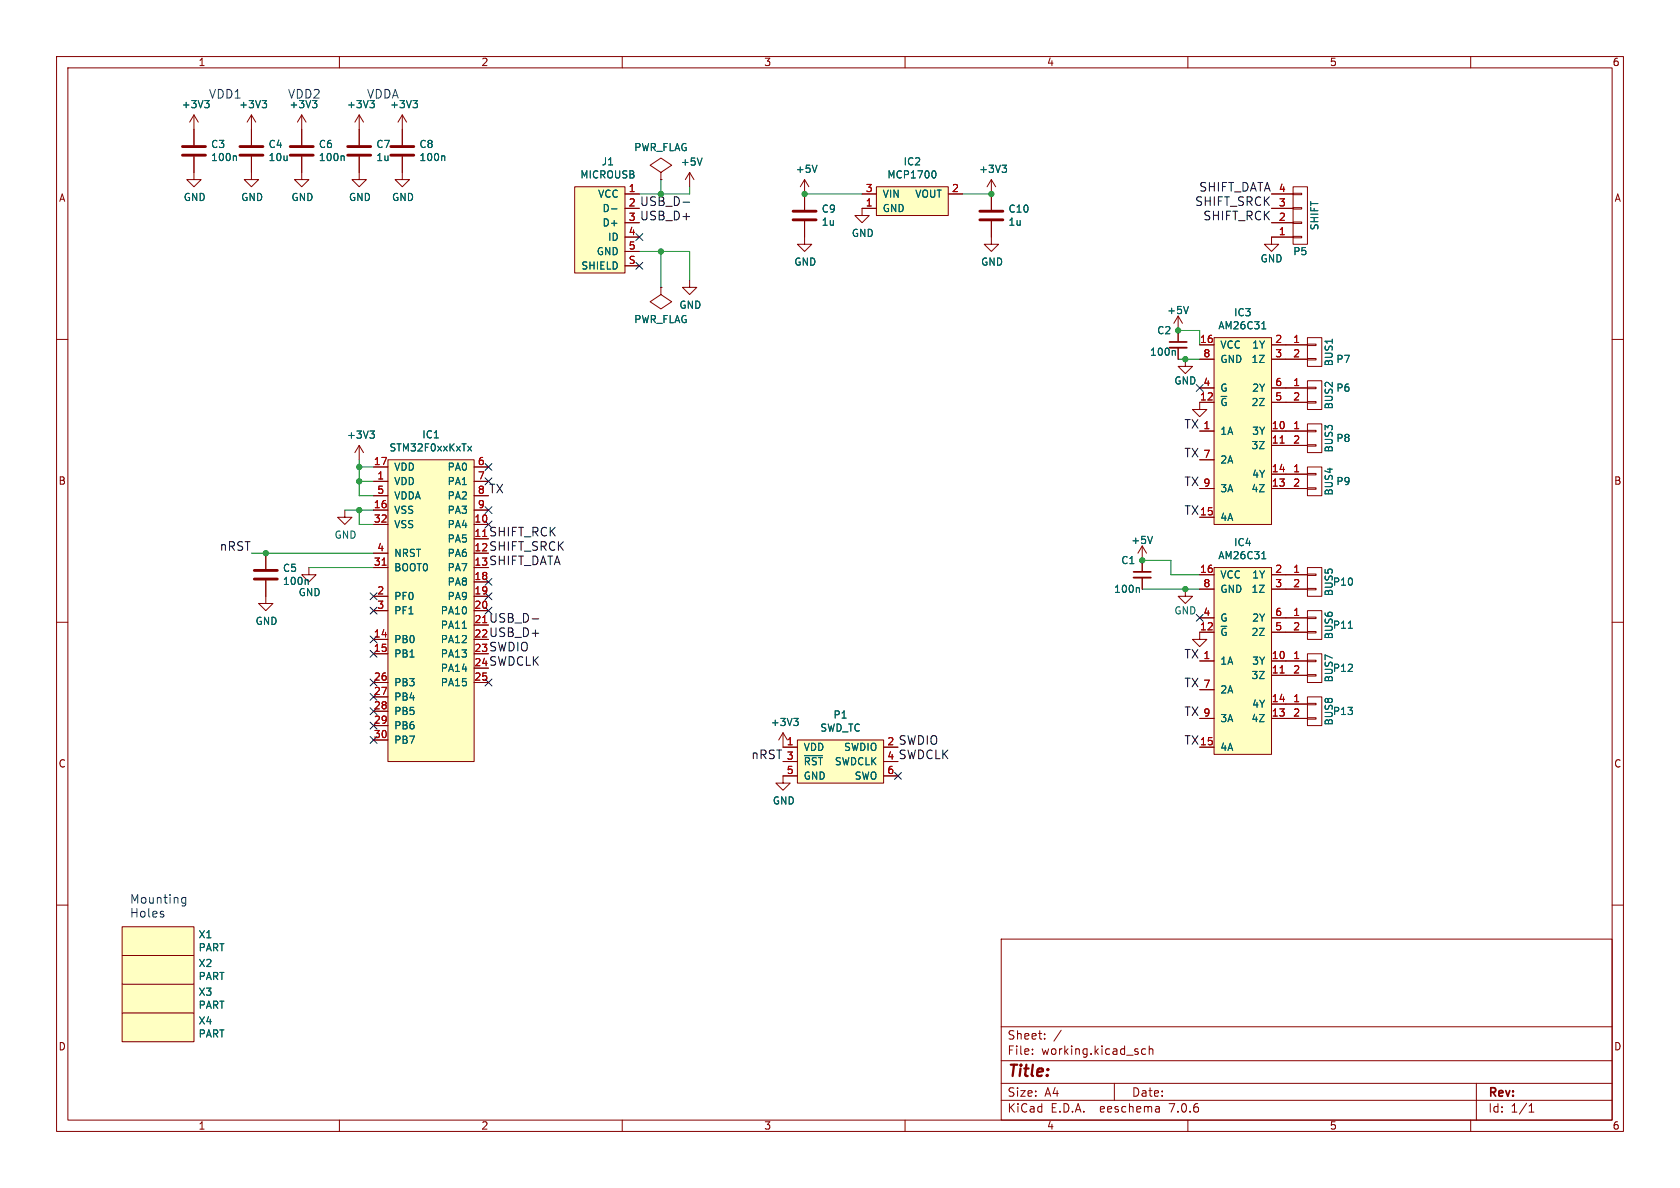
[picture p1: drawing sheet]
<svg xmlns="http://www.w3.org/2000/svg" width="297mm" height="210mm" viewBox="0 0 297 210" stroke-linecap="round" stroke-linejoin="round" font-family="sans-serif">
<g fill="none" stroke="#840000" stroke-width=".18">
<path d="M10 10h277v190h-277zM12 12h273v186h-273zM60 10v2M110 10v2M160 10v2M210 10v2M260 10v2M34.3 27.7v4.1h1.3l-1.3 1.2-1.3-1.2h1.3M34.3 20.3v5.4M34.3 20.3l-.8 1.3M34.3 20.3l.8 1.3M44.4 27.7v4.1h1.3l-1.3 1.2-1.2-1.2h1.2"/>
<path d="M44.4 20.3l-.7 1.3M44.4 20.3v5.4M44.4 20.3l.8 1.3M53.3 27.7v4.1h1.3l-1.3 1.2-1.2-1.2h1.2M53.3 20.3v5.4M53.3 20.3l-.7 1.3M53.3 20.3l.8 1.3M63.5 27.7v4.1h1.3l-1.3 1.2-1.3-1.2h1.3M63.5 20.3v5.4M63.5 20.3l-.8 1.3M63.5 20.3l.8 1.3M71.1 27.7v4.1h1.3l-1.3 1.2-1.3-1.2h1.3"/>
<path d="M71.1 20.3v5.4M71.1 20.3l-.7 1.3M71.1 20.3l.8 1.3M101.6 33h8.9v15.3h-8.9zM110.5 36.8h2.5M110.5 34.3h2.5M110.5 39.4h2.5M116.8 30.5l1.9-1.3-1.9-1.3-1.9 1.3 1.9 1.3v1.3M116.8 31.8h.1M121.9 30.5l-.7 1.3M121.9 30.5v2.5M121.9 30.5l.8 1.3"/>
<path d="M142.2 39.1v4.1h1.3l-1.3 1.3-1.2-1.3h1.2M142.2 31.8v5.3M142.2 31.8l-.7 1.2M142.2 31.8l.8 1.2M152.4 34.3h2.5M154.9 33h12.7v5.1h-12.7zM154.9 36.8h-2.5v1.3h1.3l-1.3 1.3-1.3-1.3h1.3M167.6 34.3h2.6M175.3 39.1v4.1h1.2l-1.2 1.3-1.3-1.3h1.3M175.3 31.8v5.3M175.3 31.8l-.8 1.2M175.3 31.8l.7 1.2"/>
<path d="M224.8 36.8h3.8M224.8 34.3h3.8M224.8 39.4h3.8M228.6 34.2h1.5v.2h-1.5zM228.6 36.7h1.5v.3h-1.5zM228.6 39.2h1.5v.3h-1.5zM228.6 33h2.5v10.2h-2.5zM10 60h2M110.5 41.9h2.5M110.5 44.5h2.5M110.5 47h2.5M116.8 50.8v1.3l1.9 1.2-1.9 1.3-1.9-1.3 1.9-1.2"/>
<path d="M116.8 50.8h.1M121.9 49.5v1.3h1.3l-1.3 1.3-1.3-1.3h1.3M208.3 55.9v4.4M208.3 55.9l-.8 1.3M208.3 55.9l.7 1.3M214.6 59.7h10.2v33h-10.2zM228.6 41.8h1.5v.2h-1.5zM228.6 41.9h-3.8v1.3h1.3l-1.3 1.3-1.3-1.3h1.3M231.1 59.7h2.6v5.1h-2.6zM285 60h2M63.5 78.7l-.8 1.3M63.5 78.7v2.6"/>
<path d="M63.5 78.7l.8 1.3M208.3 61.5v2M209.5 63.5v1.3h1.3l-1.3 1.2-1.2-1.2h1.2M212.1 76.2h2.5M212.1 61h2.5M212.1 63.5h2.5M212.1 68.6h2.5M214.6 71.1h-2.5v1.3h1.3l-1.3 1.3-1.3-1.3h1.3M224.8 76.2h6.3M224.8 78.7h6.3M224.8 71.1h6.3M224.8 61h6.3"/>
<path d="M224.8 63.5h6.3M224.8 68.6h6.3M231.1 78.6h1.6v.3h-1.6zM231.1 76.1h1.6v.2h-1.6zM231.1 74.9h2.6v5.1h-2.6zM231.1 63.4h1.6v.2h-1.6zM231.1 60.8h1.6v.3h-1.6zM231.1 71h1.6v.2h-1.6zM231.1 68.5h1.6v.2h-1.6zM231.1 67.3h2.6v5.1h-2.6zM47 97.8v2.8M61 90.2v1.2h1.2l-1.2 1.3-1.3-1.3h1.3"/>
<path d="M66 85.1h2.6M66 92.7h2.6M66 97.8h2.6M66 90.2h2.6M66 82.6h2.6M66 87.6h2.6M68.6 81.3h15.2v53.3h-15.2zM83.8 85.1h2.6M83.8 92.7h2.6M83.8 95.3h2.6M83.8 97.8h2.6M83.8 90.2h2.6"/>
<path d="M83.8 82.6h2.6M83.8 87.6h2.6M201.9 96.5l-.7 1.3M201.9 96.5v4.5M201.9 96.5l.8 1.3M212.1 86.4h2.5M212.1 91.4h2.5M212.1 81.3h2.5M224.8 83.8h6.3M224.8 86.4h6.3M231.1 86.2h1.6v.3h-1.6zM231.1 83.7h1.6v.2h-1.6z"/>
<path d="M231.1 82.6h2.6v5h-2.6zM10 110h2M47 102.6v4.1h1.3l-1.3 1.3-1.3-1.3h1.3M54.6 100.3v1.3h1.3l-1.3 1.3-1.3-1.3h1.3M66 100.3h2.6M66 113h2.6M66 115.6h2.6M66 105.4h2.6M66 108h2.6M83.8 100.3h2.6M83.8 113h2.6M83.8 115.6h2.6"/>
<path d="M83.8 102.9h2.6M83.8 105.4h2.6M83.8 108h2.6M83.8 110.5h2.6M83.8 118.1h2.6M201.9 102.1v2M209.5 104.1v1.3h1.3l-1.3 1.3-1.2-1.3h1.2M212.1 109.2h2.5M212.1 116.8h2.5M212.1 101.6h2.5M212.1 104.1h2.5M214.6 100.3h10.2v33.1h-10.2z"/>
<path d="M214.6 111.8h-2.5v1.2h1.3l-1.3 1.3-1.3-1.3h1.3M224.8 109.2h6.3M224.8 111.8h6.3M224.8 116.8h6.3M224.8 119.4h6.3M224.8 101.6h6.3M224.8 104.1h6.3M231.1 111.6h1.6v.3h-1.6zM231.1 109.1h1.6v.2h-1.6zM231.1 108h2.6v5h-2.6zM231.1 119.3h1.6v.2h-1.6zM231.1 116.7h1.6v.3h-1.6z"/>
<path d="M231.1 115.6h2.6v5.1h-2.6zM231.1 104h1.6v.3h-1.6zM231.1 101.5h1.6v.2h-1.6zM231.1 100.3h2.6v5.1h-2.6zM285 110h2M66 120.7h2.6M66 123.2h2.6M66 125.7h2.6M66 128.3h2.6M66 130.8h2.6M83.8 120.7h2.6M138.4 129.5l-.7 1.3"/>
<path d="M138.4 129.5v2.6h2.6M138.4 129.5l.8 1.3M138.4 134.6h2.6M141 130.8h15.2v7.6h-15.2zM141 137.2h-2.6v1.2h1.3l-1.3 1.3-1.2-1.3h1.2M156.2 132.1h2.5M156.2 134.6h2.5M156.2 137.2h2.5M212.1 132.1h2.5M212.1 127h2.5M212.1 121.9h2.5M224.8 124.5h6.3"/>
<path d="M224.8 127h6.3M231.1 126.9h1.6v.2h-1.6zM231.1 124.3h1.6v.3h-1.6zM231.1 123.2h2.6v5.1h-2.6zM10 160h2M285 160h2M21.6 174h12.7v5.1h-12.7zM21.6 163.8h12.7v5.1h-12.7zM21.6 168.9h12.7v5.1h-12.7zM21.6 179.1h12.7v5.1h-12.7zM177 166h108v32h-108zM60 198v2"/>
<path d="M110 198v2M160 198v2M177 194.5h108M177 191.5h108M177 187.5h108M177 181.5h108M182.5 186.3v.1M182.5 185.5v.1M184.7 183.6v.1M184.7 182.8v.1M187.6 182.1l-1.3 2M197 191.5v3"/>
<path d="M202.5 185.5l-.4-.1-.3 .3v.4l.2 .2h.5M203.2 185.5l.2-.1 .3 .1 .1 .9M203.2 184.9v1.5M204.9 195.7l.1 .9M205 196.5l-.2 .1M205 196h-.2M210 198v2M260 198v2M261 191.5v6.5M270.3 196.6h.9M270.3 195.5l.4-.4v1.5"/>
</g>
<g fill="none" stroke="#006464" stroke-width=".18">
<path d="M36.7 18.3l.3 .2v.3l-.3 .2M46.3 17.8h.8l-.4 .5M46.9 18.3l.2 .2v.3l-.2 .2M55.8 18.3l.2 .2v.3l-.2 .2M65.9 18.3l.3 .2v.3l-.3 .2M73 17.8h.8l-.4 .5M73.6 18.3l.2 .2v.3l-.2 .2M41.6 27.5l.2 .2v.7M60.7 27.5l.1 .2v.7M78.4 27.5l.2 .2v.7M108.1 36.9h1M124.1 27.9l-.4 1.3"/>
<path d="M144.4 29.2l-.4 1.3M165.2 30.2a.79 .79 0 0 1 0 1.3M177.2 29.2h.7l-.4 .5M177.7 29.7l.2 .2v.3l-.2 .3M210.1 54.2l-.4 1.2M223.1 58.1h.7M223.3 57l.1-.1v1.2M65.4 76.2h.8l-.4 .5M65.9 76.7l.3 .2v.3l-.3 .3M82.7 78.9l.7 .8M83.4 78.9l-.7 .8M207.6 62l.2 .1v.7"/>
<path d="M203.7 94.8l-.4 1.3M223.1 98.8h.7M223.3 97.7l.1-.2v1.3M54.3 102.5l.2 .2v.6M81.7 111.1h.8M201.3 103.9l.1 .2v.6M238.4 111.1h.7M140.3 127h.8l-.4 .5M140.9 127.5l.2 .2v.3l-.2 .3M142.2 133.6h3.2"/>
</g>
<g fill="none" stroke="#840000" stroke-width=".51">
<path d="M32.3 27.4h4M32.3 25.9h4M42.4 27.4h4.1M42.4 25.9h4.1M51.3 27.4h4.1M51.3 25.9h4.1M61.5 27.4h4M61.5 25.9h4M69.1 27.4h4.1M69.1 25.9h4.1M140.2 38.9h4.1M140.2 37.3h4.1"/>
<path d="M173.2 38.9h4.1M173.2 37.3h4.1M45 102.4h4M45 100.8h4"/>
</g>
<g fill="#ffffc2" stroke="#ffffc2" stroke-width=".18">
<path d="M154.9 33h12.7v5.1h-12.7z"/>
<path d="M141 130.8h15.2v7.6h-15.2z"/>
<path d="M101.6 33h8.9v15.3h-8.9z"/>
<path d="M214.6 59.7h10.2v33h-10.2z"/>
<path d="M68.6 81.3h15.2v53.3h-15.2z"/>
<path d="M214.6 100.3h10.2v33.1h-10.2z"/>
<path d="M21.6 174h12.7v5.1h-12.7z"/>
<path d="M21.6 163.8h12.7v5.1h-12.7z"/>
<path d="M21.6 168.9h12.7v5.1h-12.7z"/>
<path d="M21.6 179.1h12.7v5.1h-12.7z"/>
</g>
<path d="M206.8 61.5h3M200.4 102.1h3.1" fill="none" stroke="#840000" stroke-width=".33"/>
<path d="M206.8 60.5h3M200.4 101.1h3.1" fill="none" stroke="#840000" stroke-width=".3"/>
<path d="M226.3 78.3h.7M67.6 99.9h.7M85.3 94.8h.8M85.3 110.1h.8M226.3 119h.7" fill="none" stroke="#a90000" stroke-width=".18"/>
<path d="M120.8 35.7h1.1M94.1 109.4h1.1" fill="none" stroke="#0f0f0f" stroke-width=".18"/>
<path d="M32.2 159.5l.2 .2 .4-.1M32.8 158.6v1.3l-.3 .3-.3-.1M32.8 158.7l-.4-.1-.2 .2M28.9 161.7v.3" fill="none" stroke="#0000c2" stroke-width=".18"/>
<g fill="none" stroke="#009600" stroke-width=".18">
<path d="M116.8 31.8v2.5M121.9 33v1.3h-8.9M142.2 34.3h10.2M170.2 34.3h5.1M113 44.5h8.9v5M116.8 44.5v6.3M208.3 58.4h3.8v2.6M208.3 63.5h3.8M44.4 97.8h21.6M61 90.2h5M63.5 81.3v6.3h2.5M63.5 90.2v2.5h2.5"/>
<path d="M63.5 82.6h2.5M63.5 85.1h2.5M201.9 99.1h5.1v2.5h5.1M54.6 100.3h11.4M201.9 104.1h10.2"/>
</g>
<g fill="none" stroke="#000084" stroke-width=".18">
<path d="M112.4 41.3l1.2 1.2M112.4 46.4l1.2 1.2M113.6 41.3l-1.2 1.2M113.6 46.4l-1.2 1.2M211.5 68l1.2 1.2M212.7 68l-1.2 1.2M85.8 89.6l1.2 1.2M85.8 92.1l1.2 1.2M85.8 84.5l1.2 1.2M85.8 81.9l1.2 1.3M87 89.6l-1.2 1.2M87 92.1l-1.2 1.2"/>
<path d="M87 84.5l-1.2 1.2M87 81.9l-1.2 1.3M65.4 104.8l1.2 1.2M65.4 107.3l1.2 1.3M65.4 112.4l1.2 1.2M65.4 115l1.2 1.2M66.6 112.4l-1.2 1.2M66.6 104.8l-1.2 1.2M66.6 107.3l-1.2 1.3M66.6 115l-1.2 1.2M85.8 104.8l1.2 1.2M85.8 107.3l1.2 1.3"/>
<path d="M85.8 102.3l1.2 1.2M87 102.3l-1.2 1.2M87 104.8l-1.2 1.2M87 107.3l-1.2 1.3M211.5 108.6l1.2 1.2M212.7 108.6l-1.2 1.2M65.4 130.2l1.2 1.2M65.4 122.6l1.2 1.2M65.4 127.7l1.2 1.2M65.4 120l1.2 1.3M65.4 125.1l1.2 1.2M66.6 130.2l-1.2 1.2"/>
<path d="M66.6 122.6l-1.2 1.2M66.6 125.1l-1.2 1.2M66.6 127.7l-1.2 1.2M66.6 120l-1.2 1.3M85.8 120l1.2 1.3M87 120l-1.2 1.3M158.1 136.6l1.3 1.2M159.4 136.6l-1.3 1.2"/>
</g>
<g fill="#009600" stroke="#009600" stroke-width=".18">
<circle cx="201.9" cy="99.1" r=".46"/>
<circle cx="209.5" cy="104.1" r=".46"/>
<circle cx="142.2" cy="34.3" r=".46"/>
<circle cx="116.8" cy="44.5" r=".46"/>
<circle cx="116.8" cy="34.3" r=".46"/>
<circle cx="175.3" cy="34.3" r=".46"/>
<circle cx="208.3" cy="58.4" r=".46"/>
<circle cx="209.5" cy="63.5" r=".46"/>
<circle cx="63.5" cy="82.6" r=".46"/>
<circle cx="47" cy="97.8" r=".46"/>
<circle cx="63.5" cy="90.2" r=".46"/>
<circle cx="63.5" cy="85.1" r=".46"/>
</g>
<text font-size="2.8" fill="#840000" x="178" y="190.9">Title:</text>
<g font-size="2.1" fill="#006464">
<text x="36.8" y="17.5">VDD1</text>
<text x="50.8" y="17.5">VDD2</text>
<text x="64.8" y="17.5">VDDA</text>
</g>
<g font-size="2.1" fill="#0f0f0f">
<text x="211.9" y="34">SHIFT_DATA</text>
<text x="113" y="36.5">USB_D-</text>
<text x="113" y="39.1">USB_D+</text>
<text x="211.2" y="36.5">SHIFT_SRCK</text>
<text x="212.7" y="39.1">SHIFT_RCK</text>
<text x="209.3" y="75.9">TX</text>
<text x="209.3" y="81">TX</text>
<text x="86.4" y="87.3">TX</text>
<text x="209.3" y="86">TX</text>
<text x="86.4" y="94.9">SHIFT_RCK</text>
<text x="209.3" y="91.1">TX</text>
<text x="38.8" y="97.5">nRST</text>
<text x="86.4" y="97.5">SHIFT_SRCK</text>
<text x="86.4" y="100">SHIFT_DATA</text>
<text x="86.4" y="112.7">USB_D+</text>
<text x="86.4" y="110.2">USB_D-</text>
<text x="86.4" y="115.3">SWDIO</text>
<text x="86.4" y="117.8">SWDCLK</text>
<text x="209.3" y="116.5">TX</text>
<text x="209.3" y="121.6">TX</text>
<text x="158.7" y="131.8">SWDIO</text>
<text x="209.3" y="126.7">TX</text>
<text x="209.3" y="131.8">TX</text>
<text x="132.8" y="134.3">nRST</text>
<text x="158.7" y="134.3">SWDCLK</text>
</g>
<g font-size="2.1" fill="#0000c2">
<text x="22.9" y="159.9">Mounting</text>
<text x="22.9" y="162.3">Holes</text>
</g>
<g font-size="2.1" fill="#840000">
<text x="178" y="184">Sheet:</text>
<text x="178" y="186.7">File:</text>
<text x="184.1" y="186.7">working.kicad_sch</text>
<text x="178" y="196.9">KiCad</text>
<text x="178" y="194.1">Size:</text>
<text x="184.7" y="194.1">A4</text>
<text x="185.7" y="196.9">E.D.A.</text>
<text x="194.6" y="196.9">eeschema</text>
<text x="200" y="194.1">Date:</text>
<text x="207" y="196.9">7.0.6</text>
<text x="263" y="194.3">Rev:</text>
<text x="263" y="196.9">Id:</text>
<text x="267.1" y="196.9">1/1</text>
</g>
<g font-size="1.8" fill="#840000">
<text x="35" y="11.9">1</text>
<text x="85" y="11.9">2</text>
<text x="135" y="11.9">3</text>
<text x="185" y="11.9">4</text>
<text x="235" y="11.9">5</text>
<text x="285" y="11.9">6</text>
<text x="10.3" y="35.9">A</text>
<text x="285.3" y="35.9">A</text>
<text x="10.3" y="85.9">B</text>
<text x="285.3" y="85.9">B</text>
<text x="10.3" y="135.9">C</text>
<text x="285.3" y="135.9">C</text>
<text x="10.3" y="185.9">D</text>
<text x="285.3" y="185.9">D</text>
<text x="35" y="199.9">1</text>
<text x="85" y="199.9">2</text>
<text x="135" y="199.9">3</text>
<text x="185" y="199.9">4</text>
<text x="235" y="199.9">5</text>
<text x="285" y="199.9">6</text>
</g>
<g font-size="1.8" fill="#006464">
<text x="32" y="19.3">+3V3</text>
<text x="42.2" y="19.3">+3V3</text>
<text x="51.1" y="19.3">+3V3</text>
<text x="61.2" y="19.3">+3V3</text>
<text x="68.9" y="19.3">+3V3</text>
<text x="37.2" y="26.4">C3</text>
<text x="37.2" y="28.7">100n</text>
<text x="47.4" y="26.4">C4</text>
<text x="47.4" y="28.7">10u</text>
<text x="56.3" y="26.4">C6</text>
<text x="56.3" y="28.7">100n</text>
<text x="66.4" y="26.4">C7</text>
<text x="66.4" y="28.7">1u</text>
<text x="74.1" y="26.4">C8</text>
<text x="74.1" y="28.7">100n</text>
<text x="106.3" y="29.4">J1</text>
<text x="112" y="26.9">PWR_FLAG</text>
<text x="120.3" y="29.5">+5V</text>
<text x="159.6" y="29.4">IC2</text>
<text x="32.4" y="35.7">GND</text>
<text x="42.5" y="35.7">GND</text>
<text x="51.4" y="35.7">GND</text>
<text x="61.6" y="35.7">GND</text>
<text x="69.2" y="35.7">GND</text>
<text x="102.5" y="31.8">MICROUSB</text>
<text x="105.6" y="35.2">VCC</text>
<text x="140.6" y="30.8">+5V</text>
<text x="156" y="35.2">VIN</text>
<text x="156.8" y="31.8">MCP1700</text>
<text x="161.7" y="35.2">VOUT</text>
<text x="173" y="30.8">+3V3</text>
<text x="106.4" y="37.7">D-</text>
<text x="106.4" y="40.2">D+</text>
<text x="145.2" y="37.8">C9</text>
<text x="145.2" y="40.1">1u</text>
<text x="156" y="37.7">GND</text>
<text x="178.2" y="40.1">1u</text>
<text x="178.2" y="37.8">C10</text>
<text x="233.3" y="40.8" transform="rotate(-90 233.3 40.8)">SHIFT</text>
<text x="102.7" y="47.9">SHIELD</text>
<text x="105.4" y="45.3">GND</text>
<text x="107.4" y="42.8">ID</text>
<text x="140.3" y="47.2">GND</text>
<text x="150.5" y="42.1">GND</text>
<text x="173.4" y="47.2">GND</text>
<text x="222.8" y="46.6">GND</text>
<text x="228.5" y="45.3">P5</text>
<text x="112" y="57.3">PWR_FLAG</text>
<text x="120" y="54.8">GND</text>
<text x="204.5" y="59.3">C2</text>
<text x="206.2" y="55.7">+5V</text>
<text x="215.3" y="58.4">AM26C31</text>
<text x="218.1" y="56.1">IC3</text>
<text x="203.2" y="63.1">100n</text>
<text x="215.6" y="61.8">VCC</text>
<text x="215.6" y="64.4">GND</text>
<text x="221.2" y="64.4">1Z</text>
<text x="221.3" y="61.8">1Y</text>
<text x="235.8" y="64.8" transform="rotate(-90 235.8 64.8)">BUS1</text>
<text x="236.1" y="64.4">P7</text>
<text x="215.6" y="72">~{G}</text>
<text x="215.6" y="69.4">G</text>
<text x="221.2" y="72">2Z</text>
<text x="221.3" y="69.4">2Y</text>
<text x="236.1" y="69.4">P6</text>
<text x="61.2" y="77.7">+3V3</text>
<text x="74.6" y="77.7">IC1</text>
<text x="215.6" y="77.1">1A</text>
<text x="221.3" y="77.1">3Y</text>
<text x="235.8" y="72.5" transform="rotate(-90 235.8 72.5)">BUS2</text>
<text x="68.8" y="80">STM32F0xxKxTx</text>
<text x="69.6" y="83.4">VDD</text>
<text x="79" y="83.4">PA0</text>
<text x="215.6" y="82.1">2A</text>
<text x="221.2" y="79.6">3Z</text>
<text x="235.8" y="80.1" transform="rotate(-90 235.8 80.1)">BUS3</text>
<text x="236.1" y="78.3">P8</text>
<text x="69.6" y="86">VDD</text>
<text x="69.6" y="88.5">VDDA</text>
<text x="79" y="86">PA1</text>
<text x="79" y="88.5">PA2</text>
<text x="215.6" y="87.2">3A</text>
<text x="221.2" y="87.2">4Z</text>
<text x="221.3" y="84.7">4Y</text>
<text x="235.8" y="87.7" transform="rotate(-90 235.8 87.7)">BUS4</text>
<text x="236.1" y="86">P9</text>
<text x="59.1" y="95.4">GND</text>
<text x="69.6" y="91">VSS</text>
<text x="69.6" y="93.6">VSS</text>
<text x="79" y="93.6">PA4</text>
<text x="79" y="91">PA3</text>
<text x="215.6" y="92.3">4A</text>
<text x="49.9" y="101.3">C5</text>
<text x="69.6" y="101.2">BOOT0</text>
<text x="69.6" y="98.7">NRST</text>
<text x="79" y="96.1">PA5</text>
<text x="79" y="98.7">PA6</text>
<text x="79" y="101.2">PA7</text>
<text x="198.1" y="99.9">C1</text>
<text x="199.9" y="96.4">+5V</text>
<text x="215.3" y="99.1">AM26C31</text>
<text x="218.1" y="96.7">IC4</text>
<text x="49.9" y="103.6">100n</text>
<text x="52.7" y="105.6">GND</text>
<text x="69.6" y="106.3">PF0</text>
<text x="79" y="103.7">PA8</text>
<text x="79" y="106.3">PA9</text>
<text x="196.9" y="105">100n</text>
<text x="215.6" y="102.5">VCC</text>
<text x="215.6" y="105">GND</text>
<text x="221.2" y="105">1Z</text>
<text x="221.3" y="102.5">1Y</text>
<text x="235.5" y="103.7">P10</text>
<text x="235.8" y="105.5" transform="rotate(-90 235.8 105.5)">BUS5</text>
<text x="45.1" y="110.7">GND</text>
<text x="69.6" y="113.9">PB0</text>
<text x="69.6" y="108.8">PF1</text>
<text x="77.8" y="108.8">PA10</text>
<text x="77.8" y="111.4">PA11</text>
<text x="77.8" y="113.9">PA12</text>
<text x="207.5" y="108.8">GND 4</text>
<text x="215.6" y="112.6">~{G}</text>
<text x="215.6" y="110.1">G</text>
<text x="221.2" y="112.6">2Z</text>
<text x="221.3" y="110.1">2Y</text>
<text x="235.5" y="111.4">P11</text>
<text x="235.8" y="113.1" transform="rotate(-90 235.8 113.1)">BUS6</text>
<text x="69.6" y="116.4">PB1</text>
<text x="77.8" y="116.4">PA13</text>
<text x="77.8" y="119">PA14</text>
<text x="215.6" y="117.7">1A</text>
<text x="221.3" y="117.7">3Y</text>
<text x="235.5" y="119">P12</text>
<text x="69.6" y="121.5">PB3</text>
<text x="69.6" y="124.1">PB4</text>
<text x="77.8" y="121.5">PA15</text>
<text x="215.6" y="122.8">2A</text>
<text x="221.2" y="120.2">3Z</text>
<text x="221.3" y="125.3">4Y</text>
<text x="235.8" y="120.7" transform="rotate(-90 235.8 120.7)">BUS7</text>
<text x="69.6" y="126.6">PB5</text>
<text x="69.6" y="129.1">PB6</text>
<text x="69.6" y="131.7">PB7</text>
<text x="136.2" y="128.5">+3V3</text>
<text x="144.9" y="129.5">SWD_TC</text>
<text x="147.2" y="127.2">P1</text>
<text x="215.6" y="127.9">3A</text>
<text x="221.2" y="127.9">4Z</text>
<text x="235.5" y="126.6">P13</text>
<text x="235.8" y="128.3" transform="rotate(-90 235.8 128.3)">BUS8</text>
<text x="142" y="132.9">VDD</text>
<text x="142" y="135.5">~{RST}SWDCLK</text>
<text x="149.1" y="132.9">SWDIO</text>
<text x="215.6" y="132.9">4A</text>
<text x="136.5" y="142.4">GND</text>
<text x="142" y="138">GND</text>
<text x="151" y="138">SWO</text>
<text x="35" y="166.1">X1</text>
<text x="35" y="168.4">PART</text>
<text x="35" y="171.1">X2</text>
<text x="35" y="173.5">PART</text>
<text x="35" y="176.2">X3</text>
<text x="35" y="178.5">PART</text>
<text x="35" y="181.3">X4</text>
<text x="35" y="183.6">PART</text>
</g>
<g font-size="1.8" fill="#a90000">
<text x="111.1" y="34">1</text>
<text x="153" y="34">3</text>
<text x="168.2" y="34">2</text>
<text x="226" y="34">4</text>
<text x="111.1" y="36.6">2</text>
<text x="111.1" y="39.1">3</text>
<text x="111.1" y="41.7">4</text>
<text x="153" y="36.6">1</text>
<text x="226" y="41.7">1</text>
<text x="226" y="39.1">2</text>
<text x="226" y="36.6">3</text>
<text x="111.1" y="44.2">5</text>
<text x="111.1" y="46.7">S</text>
<text x="212" y="60.7">16</text>
<text x="212.7" y="63.2">8</text>
<text x="225.4" y="60.7">2</text>
<text x="225.4" y="63.2">3</text>
<text x="228.5" y="60.7">1</text>
<text x="228.5" y="63.2">2</text>
<text x="207.5" y="68.2">GND 4</text>
<text x="212" y="70.9">12</text>
<text x="225.4" y="70.9">5</text>
<text x="225.4" y="68.3">6</text>
<text x="228.5" y="68.3">1</text>
<text x="228.5" y="70.9">2</text>
<text x="212.7" y="75.9">1</text>
<text x="224.7" y="75.9">10</text>
<text x="228.5" y="75.9">1</text>
<text x="66" y="82.3">17</text>
<text x="84.4" y="82.3">6</text>
<text x="212.7" y="81">7</text>
<text x="224.7" y="78.5">11</text>
<text x="224.7" y="83.6">14</text>
<text x="228.5" y="78.5">2</text>
<text x="228.5" y="83.6">1</text>
<text x="66" y="89.9">16</text>
<text x="66.6" y="84.8">1</text>
<text x="66.6" y="87.4">5</text>
<text x="84.4" y="84.8">7</text>
<text x="84.4" y="87.4">8</text>
<text x="84.4" y="89.9">9</text>
<text x="212.7" y="86.1">9</text>
<text x="224.7" y="86.1">13</text>
<text x="228.5" y="86.1">2</text>
<text x="66" y="92.5">32</text>
<text x="83.8" y="92.5">10</text>
<text x="83.8" y="95">11</text>
<text x="212" y="91.2">15</text>
<text x="66" y="100.1">31</text>
<text x="66.6" y="97.5">4</text>
<text x="83.8" y="97.5">12</text>
<text x="83.8" y="100.1">13</text>
<text x="212" y="101.3">16</text>
<text x="225.4" y="101.3">2</text>
<text x="228.5" y="101.3">1</text>
<text x="66.6" y="105.2">2</text>
<text x="66.6" y="107.7">3</text>
<text x="83.8" y="102.6">18</text>
<text x="83.8" y="105.2">19</text>
<text x="83.8" y="107.7">20</text>
<text x="212.7" y="103.9">8</text>
<text x="225.4" y="103.9">3</text>
<text x="228.5" y="103.9">2</text>
<text x="66" y="112.8">14</text>
<text x="83.8" y="110.2">21</text>
<text x="83.8" y="112.8">22</text>
<text x="212" y="111.5">12</text>
<text x="212.7" y="109">4</text>
<text x="225.4" y="111.5">5</text>
<text x="225.4" y="109">6</text>
<text x="228.5" y="109">1</text>
<text x="228.5" y="111.5">2</text>
<text x="66" y="115.3">15</text>
<text x="83.8" y="115.3">23</text>
<text x="83.8" y="117.9">24</text>
<text x="212.7" y="116.6">1</text>
<text x="224.7" y="116.6">10</text>
<text x="224.7" y="119.1">11</text>
<text x="228.5" y="116.6">1</text>
<text x="228.5" y="119.1">2</text>
<text x="66" y="120.4">26</text>
<text x="66" y="122.9">27</text>
<text x="66" y="125.5">28</text>
<text x="83.8" y="120.4">25</text>
<text x="212.7" y="121.7">7</text>
<text x="224.7" y="124.2">14</text>
<text x="228.5" y="124.2">1</text>
<text x="66" y="128">29</text>
<text x="66" y="130.6">30</text>
<text x="139" y="131.8">1</text>
<text x="156.8" y="131.8">2</text>
<text x="212" y="131.8">15</text>
<text x="212.7" y="126.7">9</text>
<text x="224.7" y="126.7">13</text>
<text x="228.5" y="126.7">2</text>
<text x="139" y="134.4">3</text>
<text x="139" y="136.9">5</text>
<text x="156.8" y="134.4">4</text>
<text x="156.8" y="136.9">6</text>
</g>
</svg>
